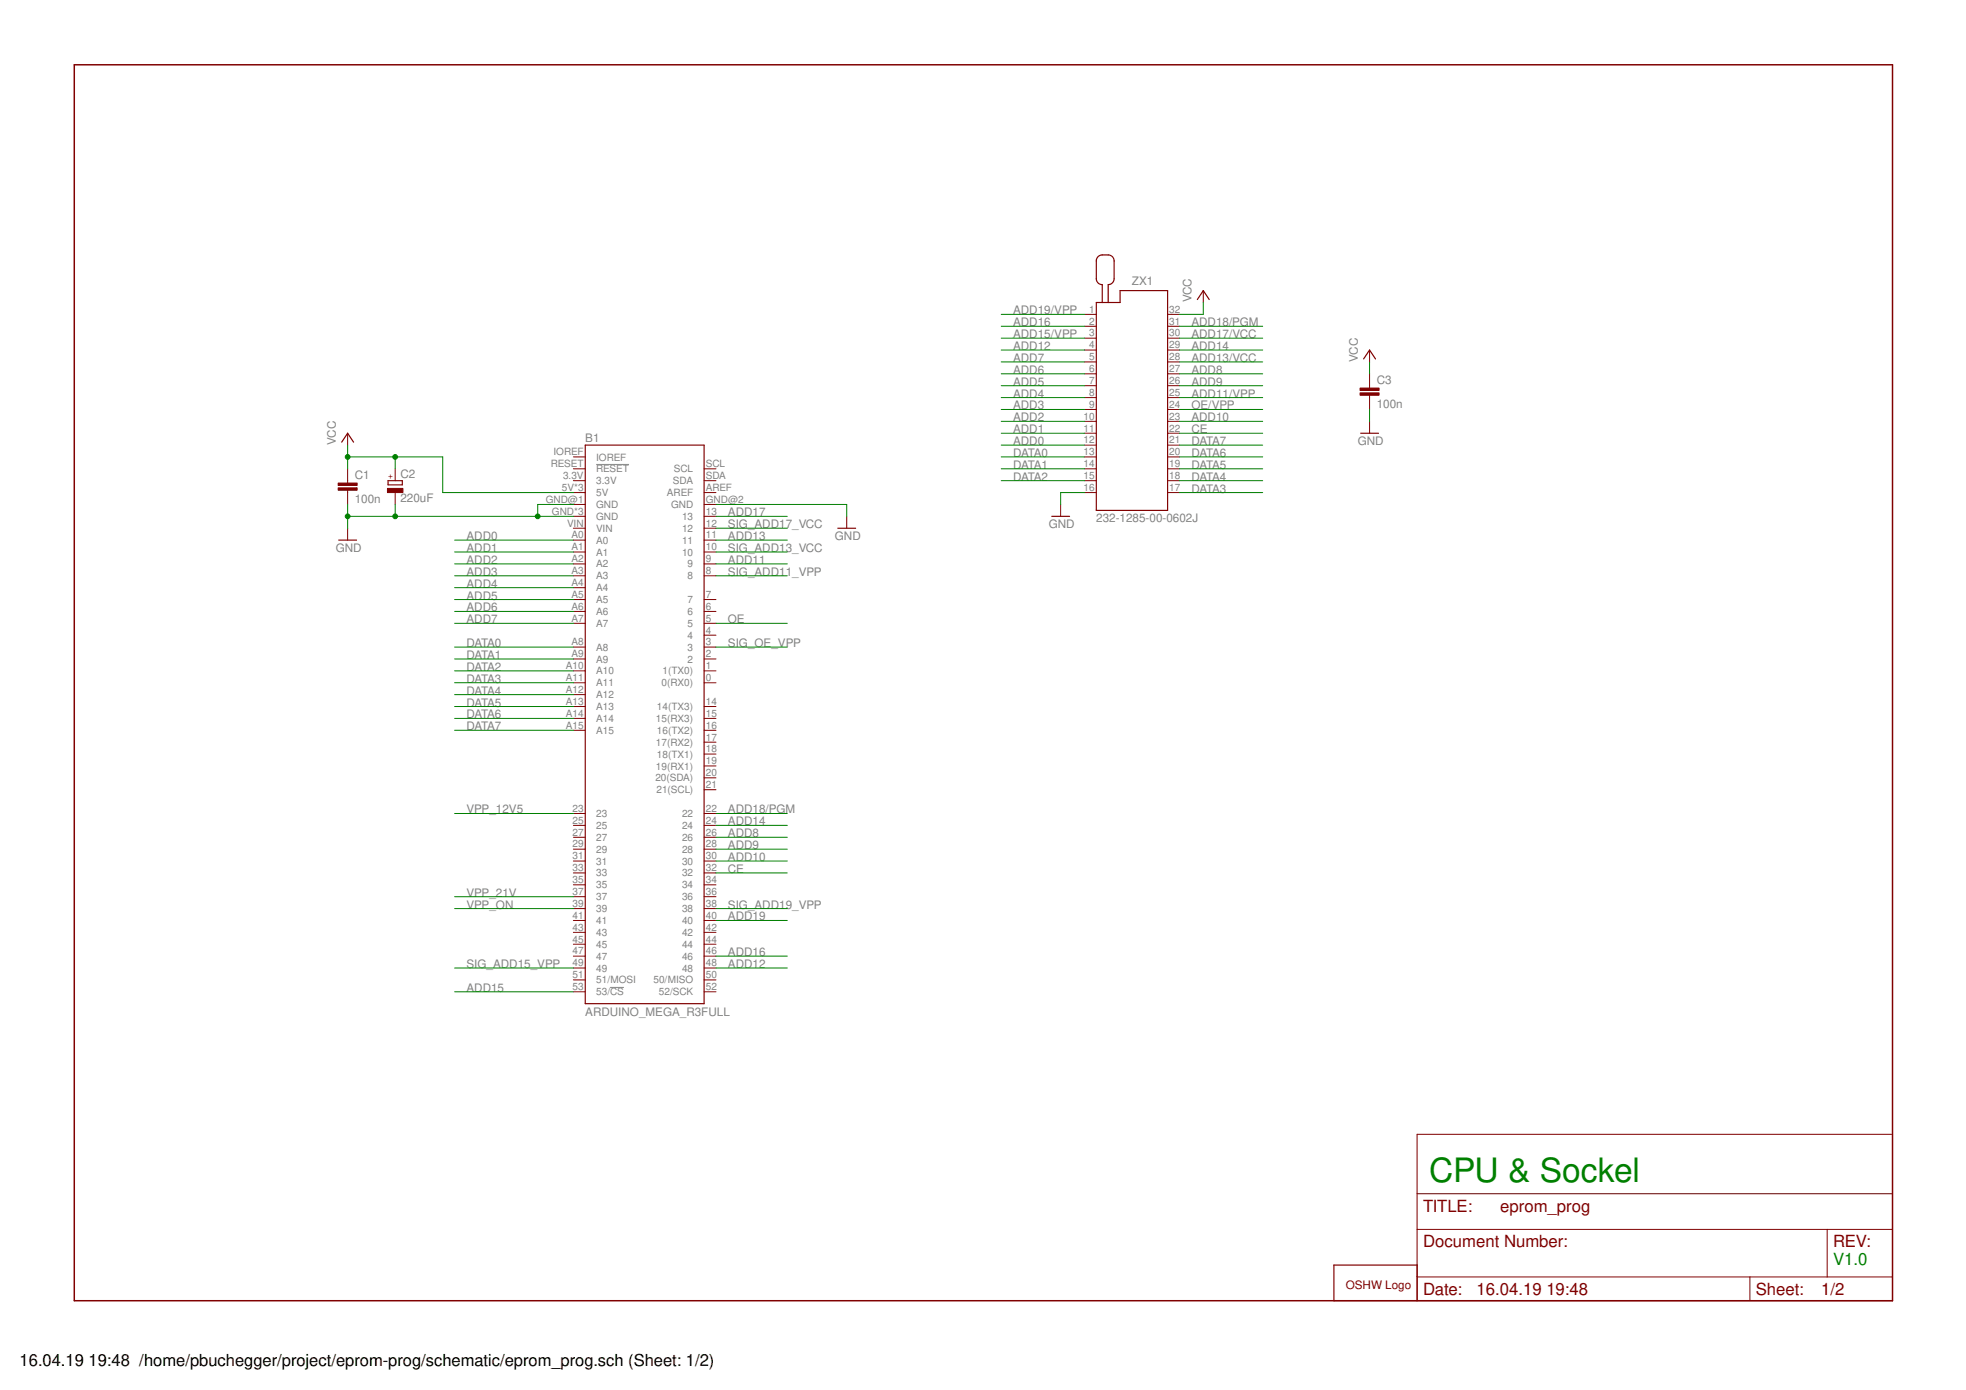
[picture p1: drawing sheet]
<svg xmlns="http://www.w3.org/2000/svg" width="420mm" height="297mm" viewBox="0 0 420 297" stroke-linecap="round" stroke-linejoin="round" font-family="sans-serif">
<path d="M127.4 99.3h7M130.4 211h2.9" fill="none" stroke="#808080" stroke-width=".21"/>
<path d="M15.9 13.8h388.6v264.2h-388.6z" fill="none" stroke="#800000" stroke-width=".32"/>
<g fill="none" stroke="#800000" stroke-width=".21">
<path d="M231.8 67.2h2.5M231.8 69.7h2.5M231.8 72.3h2.5M231.8 74.8h2.5M231.8 77.3h2.5M231.8 79.9h2.5M249.5 67.2h2.6M249.5 69.7h2.6M249.5 72.3h2.6M249.5 74.8h2.6M249.5 77.3h2.6M249.5 79.9h2.6"/>
<path d="M257.2 62.1v2.5M292.7 74.8v2.5M292.7 79.9v3M74.3 92.6v2.5M122.5 97.6h2.6M231.8 82.4h2.5M231.8 85h2.5M231.8 87.5h2.5M231.8 90h2.5M231.8 92.6h2.5M231.8 95.1h2.5M231.8 97.6h2.5"/>
<path d="M249.5 82.4h2.6M249.5 85h2.6M249.5 87.5h2.6M249.5 90h2.6M249.5 92.6h2.6M249.5 95.1h2.6M249.5 97.6h2.6M292.7 84.5v3M292.7 90v2.6M74.3 100.2v3M74.3 104.8v3M74.3 112.9v2.5"/>
<path d="M84.5 100.2v2.5M84.5 105.3v2.5M122.5 100.2h2.6M122.5 102.7h2.6M122.5 105.3h2.6M122.5 115.4h2.6M122.5 118h2.6M122.5 112.9h2.6M122.5 110.3h2.6M122.5 107.8h2.6M150.5 100.2h2.5M150.5 102.7h2.5"/>
<path d="M150.5 105.3h2.5M150.5 115.4h2.5M150.5 118h2.5M150.5 112.9h2.5M150.5 110.3h2.5M150.5 107.8h2.5M181 110.3v2.6M226.7 107.8v2.5M231.8 100.2h2.5M231.8 102.7h2.5M231.8 105.3h2.5M249.5 100.2h2.6"/>
<path d="M249.5 102.7h2.6M249.5 105.3h2.6M122.5 120.5h2.6M122.5 123h2.6M122.5 125.6h2.6M122.5 128.1h2.6M122.5 130.7h2.6M122.5 133.2h2.6M122.5 138.3h2.6M150.5 120.5h2.5M150.5 123h2.5M150.5 128.1h2.5"/>
<path d="M150.5 130.7h2.5M150.5 133.2h2.5M150.5 138.3h2.5M150.5 135.7h2.5M122.5 140.8h2.6M122.5 143.4h2.6M122.5 145.9h2.6M122.5 148.4h2.6M122.5 151h2.6M122.5 153.5h2.6M122.5 156.1h2.6M150.5 140.8h2.5"/>
<path d="M150.5 143.4h2.5M150.5 145.9h2.5M150.5 151h2.5M150.5 153.5h2.5M150.5 156.1h2.5M150.5 158.6h2.5M122.5 173.8h2.6M122.5 176.4h2.6M122.5 178.9h2.6M150.5 161.1h2.5M150.5 173.8h2.5M150.5 176.4h2.5"/>
<path d="M150.5 178.9h2.5M150.5 168.8h2.5M150.5 166.2h2.5M150.5 163.7h2.5M122.5 181.5h2.6M122.5 184h2.6M122.5 186.5h2.6M122.5 189.1h2.6M122.5 191.6h2.6M122.5 194.2h2.6M122.5 196.7h2.6M122.5 199.2h2.6"/>
<path d="M150.5 181.5h2.5M150.5 184h2.5M150.5 186.5h2.5M150.5 189.1h2.5M150.5 191.6h2.5M150.5 194.2h2.5M150.5 196.7h2.5M150.5 199.2h2.5M122.5 201.8h2.6M122.5 204.3h2.6M122.5 206.9h2.6M122.5 211.9h2.6"/>
<path d="M122.5 209.4h2.6M150.5 201.8h2.5M150.5 204.3h2.5M150.5 206.9h2.5M150.5 211.9h2.5M150.5 209.4h2.5M302.9 242.4h101.6v35.6h-101.6zM302.9 255.1h101.6M302.9 262.7h101.6M302.9 272.9h101.6M374 272.9v5.1M390.5 262.7v10.2"/>
</g>
<g fill="#800000" stroke="#800000" stroke-width=".21">
<path d="M290.7 83.9h4v.6h-4z"/>
<path d="M290.7 82.9h4v.5h-4z"/>
<path d="M72.3 104.2h4v.6h-4z"/>
<path d="M72.3 103.2h4v.5h-4z"/>
<path d="M82.8 104.4h3.3v.9h-3.3z"/>
</g>
<path d="M234.3 64.6h5.1v-2.5h10.1v47h-15.2zM235.6 64.6v-3.8l-.8-.2-.5-.8v-4.3l.5-.7a2.4 2.4 0 0 1 2-.3l.6 .1 .4 .3 .3 .9v3.8l-.3 .7-.4 .4-.6 .1v3.8M255.9 64l1.3-1.9 1.2 1.9M291.4 76.7l1.3-1.9 1.3 1.9M73 94.5l1.3-1.9 1.3 1.9M125.1 95.1h25.4v119.4h-25.4zM290.8 92.6h3.8M72.4 115.4h3.8M82.9 102.7h3.1v.9h-3.1zM179 112.9h3.9M224.8 110.3h3.8M285.1 270.3h17.8v7.7h-17.8z" fill="none" stroke="#800000" stroke-width=".25"/>
<g fill="none" stroke="#008000" stroke-width=".21">
<path d="M214 74.8h17.8M214 79.9h17.8M214 77.3h17.8M214 69.7h17.8M214 67.2h17.8M214 72.3h17.8M252.1 74.8h17.8M252.1 79.9h17.8M252.1 77.3h17.8M252.1 69.7h17.8M252.1 72.3h17.8M257.2 64.6v2.6h-5.1"/>
<path d="M292.7 77.3v2.6M74.3 97.6h20.3v7.7h27.9M74.3 95.1v5.1M84.5 97.6v2.6M214 95.1h17.8M214 97.6h17.8M214 90h17.8M214 82.4h17.8M214 85h17.8M214 87.5h17.8M214 92.6h17.8M252.1 95.1h17.8"/>
<path d="M252.1 97.6h17.8M252.1 90h17.8M252.1 82.4h17.8M252.1 85h17.8M252.1 87.5h17.8M252.1 92.6h17.8M292.7 87.5v2.5M74.3 110.3h48.2M74.3 107.8v5.1M84.5 107.8v2.5M97.2 118h25.3M97.2 115.4h25.3"/>
<path d="M122.5 107.8h-7.6v2.5M153 107.8h28v2.5M153 110.3h15.3M153 118h15.3M153 115.4h15.3M153 112.9h15.3M214 100.2h17.8M214 102.7h17.8M231.8 105.3h-5.1v2.5M252.1 105.3h17.8M252.1 100.2h17.8M252.1 102.7h17.8"/>
<path d="M97.2 138.3h25.3M97.2 120.5h25.3M97.2 133.2h25.3M97.2 130.7h25.3M97.2 128.1h25.3M97.2 125.6h25.3M97.2 123h25.3M153 138.3h15.3M153 120.5h15.3M153 133.2h15.3M153 123h15.3M97.2 156.1h25.3"/>
<path d="M97.2 153.5h25.3M97.2 151h25.3M97.2 148.4h25.3M97.2 145.9h25.3M97.2 143.4h25.3M97.2 140.8h25.3M97.2 173.8h25.3M153 176.4h15.3M153 178.9h15.3M153 173.8h15.3M97.2 191.6h25.3M97.2 194.2h25.3"/>
<path d="M153 184h15.3M153 181.5h15.3M153 196.7h15.3M153 186.5h15.3M153 194.2h15.3M97.2 211.9h25.3M97.2 206.9h25.3M153 206.9h15.3M153 204.3h15.3"/>
</g>
<g fill="#008000" stroke="#008000" stroke-width=".21">
<circle cx="84.5" cy="110.3" r=".51"/>
<circle cx="114.9" cy="110.3" r=".51"/>
<circle cx="74.3" cy="110.3" r=".51"/>
<circle cx="84.5" cy="97.6" r=".51"/>
<circle cx="74.3" cy="97.6" r=".51"/>
</g>
<text font-size="7.2" fill="#008000" x="305.4" y="252.6">CPU &amp; Sockel</text>
<g font-size="3.6" fill="#800000">
<text x="304.1" y="258.9">TITLE:</text>
<text x="320.6" y="258.9">eprom_prog</text>
<text x="304.1" y="266.5">Document Number:</text>
<text x="391.8" y="266.5">REV:</text>
<text x="304.1" y="276.7">Date:</text>
<text x="315.6" y="276.7">16.04.19</text>
<text x="330.5" y="276.7">19:48</text>
<text x="375.2" y="276.7">Sheet:</text>
<text x="389.2" y="276.7">1/2</text>
</g>
<text font-size="3.6" fill="#008000" x="391.8" y="270.3">V1.0</text>
<g font-size="3.5">
<text x="4.2" y="291.8">16.04.19</text>
<text x="18.9" y="291.8">19:48 /home/pbuchegger/project/eprom-prog/schematic/eprom_prog.sch (Sheet: 1/2)</text>
</g>
<g font-size="2.5" fill="#808080">
<text x="241.9" y="60.8">ZX1</text>
<text x="254.6" y="64.6" transform="rotate(-90 254.6 64.6)">VCC</text>
<text x="216.5" y="69.7">ADD16</text>
<text x="216.5" y="67.2">ADD19/VPP</text>
<text x="254.6" y="69.7">ADD18/PGM</text>
<text x="216.5" y="74.8">ADD12</text>
<text x="216.5" y="77.3">ADD7</text>
<text x="216.5" y="72.3">ADD15/VPP</text>
<text x="254.6" y="74.8">ADD14</text>
<text x="254.6" y="72.3">ADD17/VCC</text>
<text x="254.6" y="77.3">ADD13/VCC</text>
<text x="290.2" y="77.3" transform="rotate(-90 290.2 77.3)">VCC</text>
<text x="216.5" y="79.9">ADD6</text>
<text x="216.5" y="82.4">ADD5</text>
<text x="254.6" y="82.4">ADD9</text>
<text x="254.6" y="79.9">ADD8</text>
<text x="294.2" y="82">C3</text>
<text x="216.5" y="85">ADD4</text>
<text x="216.5" y="87.5">ADD3</text>
<text x="254.6" y="87.5">OE/VPP</text>
<text x="254.6" y="85">ADD11/VPP</text>
<text x="294.2" y="87.1">100n</text>
<text x="71.7" y="95.1" transform="rotate(-90 71.7 95.1)">VCC</text>
<text x="125.1" y="94.4">B1</text>
<text x="216.5" y="90">ADD2</text>
<text x="216.5" y="92.6">ADD1</text>
<text x="216.5" y="95.1">ADD0</text>
<text x="254.6" y="95.1">DATA7</text>
<text x="254.6" y="90">ADD10</text>
<text x="254.6" y="92.6">CE</text>
<text x="290.2" y="95.1">GND</text>
<text x="216.5" y="100.2">DATA1</text>
<text x="216.5" y="97.7">DATA0</text>
<text x="254.6" y="97.7">DATA6</text>
<text x="254.6" y="100.2">DATA5</text>
<text x="75.8" y="107.4">100n</text>
<text x="75.8" y="102.4">C1</text>
<text x="85.6" y="107.3">220uF</text>
<text x="85.6" y="102.2">C2</text>
<text x="216.5" y="102.7">DATA2</text>
<text x="254.6" y="102.7">DATA4</text>
<text x="254.6" y="105.3">DATA3</text>
<text x="155.6" y="110.3">ADD17</text>
<text x="155.6" y="112.9">SIG_ADD17_VCC</text>
<text x="224.1" y="112.9">GND</text>
<text x="234.3" y="111.6">232-1285-00-0602J</text>
<text x="71.7" y="118">GND</text>
<text x="99.7" y="118">ADD1</text>
<text x="99.7" y="115.4">ADD0</text>
<text x="155.6" y="118">SIG_ADD13_VCC</text>
<text x="155.6" y="115.4">ADD13</text>
<text x="178.4" y="115.4">GND</text>
<text x="99.7" y="125.6">ADD4</text>
<text x="99.7" y="123">ADD3</text>
<text x="99.7" y="120.5">ADD2</text>
<text x="155.6" y="120.5">ADD11</text>
<text x="155.6" y="123">SIG_ADD11_VPP</text>
<text x="99.7" y="130.7">ADD6</text>
<text x="99.7" y="128.1">ADD5</text>
<text x="99.7" y="133.2">ADD7</text>
<text x="155.6" y="133.2">OE</text>
<text x="99.7" y="143.4">DATA2</text>
<text x="99.7" y="140.8">DATA1</text>
<text x="99.7" y="138.3">DATA0</text>
<text x="155.6" y="138.3">SIG_OE_VPP</text>
<text x="99.7" y="148.4">DATA4</text>
<text x="99.7" y="145.9">DATA3</text>
<text x="99.7" y="153.5">DATA6</text>
<text x="99.7" y="151">DATA5</text>
<text x="99.7" y="156.1">DATA7</text>
<text x="99.7" y="173.8">VPP_12V5</text>
<text x="155.6" y="173.8">ADD18/PGM</text>
<text x="155.6" y="176.4">ADD14</text>
<text x="155.6" y="178.9">ADD8</text>
<text x="155.6" y="184">ADD10</text>
<text x="155.6" y="181.5">ADD9</text>
<text x="99.7" y="191.6">VPP_21V</text>
<text x="155.6" y="186.5">CE</text>
<text x="99.7" y="194.2">VPP_ON</text>
<text x="155.6" y="196.7">ADD19</text>
<text x="155.6" y="194.2">SIG_ADD19_VPP</text>
<text x="99.7" y="206.9">SIG_ADD15_VPP</text>
<text x="155.6" y="206.9">ADD12</text>
<text x="155.6" y="204.3">ADD16</text>
<text x="99.7" y="211.9">ADD15</text>
<text x="125.1" y="217">ARDUINO_MEGA_R3FULL</text>
</g>
<text font-size="2.5" fill="#800000" x="287.6" y="275.4">OSHW Logo</text>
<g font-size="2.1" fill="#808080">
<text x="232.7" y="66.8">1</text>
<text x="232.7" y="69.4">2</text>
<text x="232.7" y="71.9">3</text>
<text x="249.9" y="71.9">30</text>
<text x="249.9" y="69.4">31</text>
<text x="249.9" y="66.8">32</text>
<text x="232.7" y="74.4">4</text>
<text x="232.7" y="77">5</text>
<text x="249.9" y="77">28</text>
<text x="249.9" y="74.4">29</text>
<text x="232.7" y="79.5">6</text>
<text x="232.7" y="82.1">7</text>
<text x="249.9" y="82.1">26</text>
<text x="249.9" y="79.5">27</text>
<text x="231.6" y="89.7">10</text>
<text x="232.7" y="84.6">8</text>
<text x="232.7" y="87.1">9</text>
<text x="249.9" y="89.7">23</text>
<text x="249.9" y="87.1">24</text>
<text x="249.9" y="84.6">25</text>
<text x="231.6" y="92.2">11</text>
<text x="231.6" y="94.8">12</text>
<text x="249.9" y="94.8">21</text>
<text x="249.9" y="92.2">22</text>
<text x="117.7" y="99.8">RESET</text>
<text x="118.3" y="97.3">IOREF</text>
<text x="127.4" y="101">RESET</text>
<text x="127.4" y="98.4">IOREF</text>
<text x="144" y="101">SCL</text>
<text x="150.8" y="99.8">SCL</text>
<text x="231.6" y="97.3">13</text>
<text x="231.6" y="99.8">14</text>
<text x="249.9" y="99.8">19</text>
<text x="249.9" y="97.3">20</text>
<text x="116.6" y="107.5">GND@1</text>
<text x="120.1" y="104.9">5V*3</text>
<text x="120.3" y="102.4">3.3V</text>
<text x="127.4" y="106">5V</text>
<text x="127.4" y="103.5">3.3V</text>
<text x="142.5" y="106">AREF</text>
<text x="143.8" y="103.5">SDA</text>
<text x="150.8" y="104.9">AREF</text>
<text x="150.8" y="107.5">GND@2</text>
<text x="150.8" y="102.4">SDA</text>
<text x="231.6" y="102.4">15</text>
<text x="231.6" y="104.9">16</text>
<text x="249.9" y="104.9">17</text>
<text x="249.9" y="102.4">18</text>
<text x="118" y="110">GND*3</text>
<text x="121.2" y="112.5">VIN</text>
<text x="127.4" y="111.1">GND</text>
<text x="127.4" y="113.7">VIN</text>
<text x="127.4" y="108.6">GND</text>
<text x="143.4" y="108.6">GND</text>
<text x="145.8" y="113.7">12</text>
<text x="145.8" y="111.1">13</text>
<text x="150.8" y="112.5">12</text>
<text x="150.8" y="110">13</text>
<text x="122.1" y="115.1">A0</text>
<text x="122.1" y="117.6">A1</text>
<text x="127.4" y="116.2">A0</text>
<text x="127.4" y="118.7">A1</text>
<text x="145.8" y="118.7">10</text>
<text x="145.8" y="116.2">11</text>
<text x="150.8" y="117.6">10</text>
<text x="150.8" y="115.1">11</text>
<text x="122.1" y="120.2">A2</text>
<text x="122.1" y="122.7">A3</text>
<text x="122.1" y="125.2">A4</text>
<text x="127.4" y="121.3">A2</text>
<text x="127.4" y="123.8">A3</text>
<text x="147" y="123.8">8</text>
<text x="147" y="121.3">9</text>
<text x="150.8" y="122.7">8</text>
<text x="150.8" y="120.2">9</text>
<text x="122.1" y="127.8">A5</text>
<text x="122.1" y="130.3">A6</text>
<text x="127.4" y="126.3">A4</text>
<text x="127.4" y="128.9">A5</text>
<text x="127.4" y="131.4">A6</text>
<text x="147" y="131.4">6</text>
<text x="147" y="128.9">7</text>
<text x="150.8" y="130.3">6</text>
<text x="150.8" y="127.8">7</text>
<text x="122.1" y="132.9">A7</text>
<text x="122.1" y="137.9">A8</text>
<text x="127.4" y="134">A7</text>
<text x="147" y="136.5">4</text>
<text x="147" y="134">5</text>
<text x="150.8" y="137.9">3</text>
<text x="150.8" y="135.4">4</text>
<text x="150.8" y="132.9">5</text>
<text x="120.9" y="143">A10</text>
<text x="122.1" y="140.5">A9</text>
<text x="127.4" y="139">A8</text>
<text x="127.4" y="141.6">A9</text>
<text x="147" y="141.6">2</text>
<text x="147" y="139">3</text>
<text x="150.8" y="143">1</text>
<text x="150.8" y="140.5">2</text>
<text x="120.9" y="145.5">A11</text>
<text x="120.9" y="148.1">A12</text>
<text x="127.4" y="144.1">A10</text>
<text x="127.4" y="146.7">A11</text>
<text x="127.4" y="149.2">A12</text>
<text x="141.4" y="146.7">0(RX0)</text>
<text x="141.6" y="144.1">1(TX0)</text>
<text x="150.8" y="145.5">0</text>
<text x="120.9" y="150.6">A13</text>
<text x="120.9" y="153.2">A14</text>
<text x="120.9" y="155.7">A15</text>
<text x="127.4" y="151.7">A13</text>
<text x="127.4" y="154.3">A14</text>
<text x="140.2" y="154.3">15(RX3)</text>
<text x="140.4" y="151.7">14(TX3)</text>
<text x="150.8" y="155.7">16</text>
<text x="150.8" y="153.2">15</text>
<text x="150.8" y="150.6">14</text>
<text x="127.4" y="156.8">A15</text>
<text x="140.2" y="159.4">17(RX2)</text>
<text x="140.4" y="156.8">16(TX2)</text>
<text x="140.4" y="161.9">18(TX1)</text>
<text x="150.8" y="158.2">17</text>
<text x="150.8" y="160.8">18</text>
<text x="140.1" y="167">20(SDA)</text>
<text x="140.2" y="164.4">19(RX1)</text>
<text x="150.8" y="165.9">20</text>
<text x="150.8" y="163.3">19</text>
<text x="122.4" y="173.5">23</text>
<text x="140.3" y="169.5">21(SCL)</text>
<text x="150.8" y="173.5">22</text>
<text x="150.8" y="168.4">21</text>
<text x="122.4" y="176">25</text>
<text x="122.4" y="178.6">27</text>
<text x="127.4" y="174.6">23</text>
<text x="127.4" y="177.1">25</text>
<text x="127.4" y="179.7">27</text>
<text x="145.8" y="174.6">22</text>
<text x="145.8" y="177.1">24</text>
<text x="145.8" y="179.7">26</text>
<text x="150.8" y="176">24</text>
<text x="150.8" y="178.6">26</text>
<text x="122.4" y="181.1">29</text>
<text x="122.4" y="183.6">31</text>
<text x="127.4" y="182.2">29</text>
<text x="127.4" y="184.8">31</text>
<text x="145.8" y="182.2">28</text>
<text x="145.8" y="184.8">30</text>
<text x="150.8" y="181.1">28</text>
<text x="150.8" y="183.6">30</text>
<text x="122.4" y="186.2">33</text>
<text x="122.4" y="188.7">35</text>
<text x="122.4" y="191.3">37</text>
<text x="127.4" y="187.3">33</text>
<text x="127.4" y="189.8">35</text>
<text x="145.8" y="187.3">32</text>
<text x="145.8" y="189.8">34</text>
<text x="150.8" y="186.2">32</text>
<text x="150.8" y="188.7">34</text>
<text x="150.8" y="191.3">36</text>
<text x="122.4" y="193.8">39</text>
<text x="122.4" y="196.3">41</text>
<text x="127.4" y="192.4">37</text>
<text x="127.4" y="194.9">39</text>
<text x="127.4" y="197.5">41</text>
<text x="145.8" y="192.4">36</text>
<text x="145.8" y="194.9">38</text>
<text x="145.8" y="197.5">40</text>
<text x="150.8" y="193.8">38</text>
<text x="150.8" y="196.3">40</text>
<text x="122.4" y="198.9">43</text>
<text x="122.4" y="201.4">45</text>
<text x="122.4" y="204">47</text>
<text x="127.4" y="200">43</text>
<text x="127.4" y="202.5">45</text>
<text x="145.8" y="200">42</text>
<text x="145.8" y="202.5">44</text>
<text x="150.8" y="198.9">42</text>
<text x="150.8" y="201.4">44</text>
<text x="150.8" y="204">46</text>
<text x="122.4" y="209">51</text>
<text x="122.4" y="206.5">49</text>
<text x="127.4" y="205.1">47</text>
<text x="127.4" y="207.6">49</text>
<text x="145.8" y="205.1">46</text>
<text x="145.8" y="207.6">48</text>
<text x="150.8" y="206.5">48</text>
<text x="150.8" y="209">50</text>
<text x="122.4" y="211.6">53</text>
<text x="127.4" y="212.7">53/CS</text>
<text x="127.4" y="210.2">51/MOSI</text>
<text x="139.7" y="210.2">50/MISO</text>
<text x="140.8" y="212.7">52/SCK</text>
<text x="150.8" y="211.6">52</text>
</g>
<text font-size="1.8" fill="#800000" x="83.9" y="102.3" transform="rotate(-90 83.9 102.3)">+</text>
</svg>
